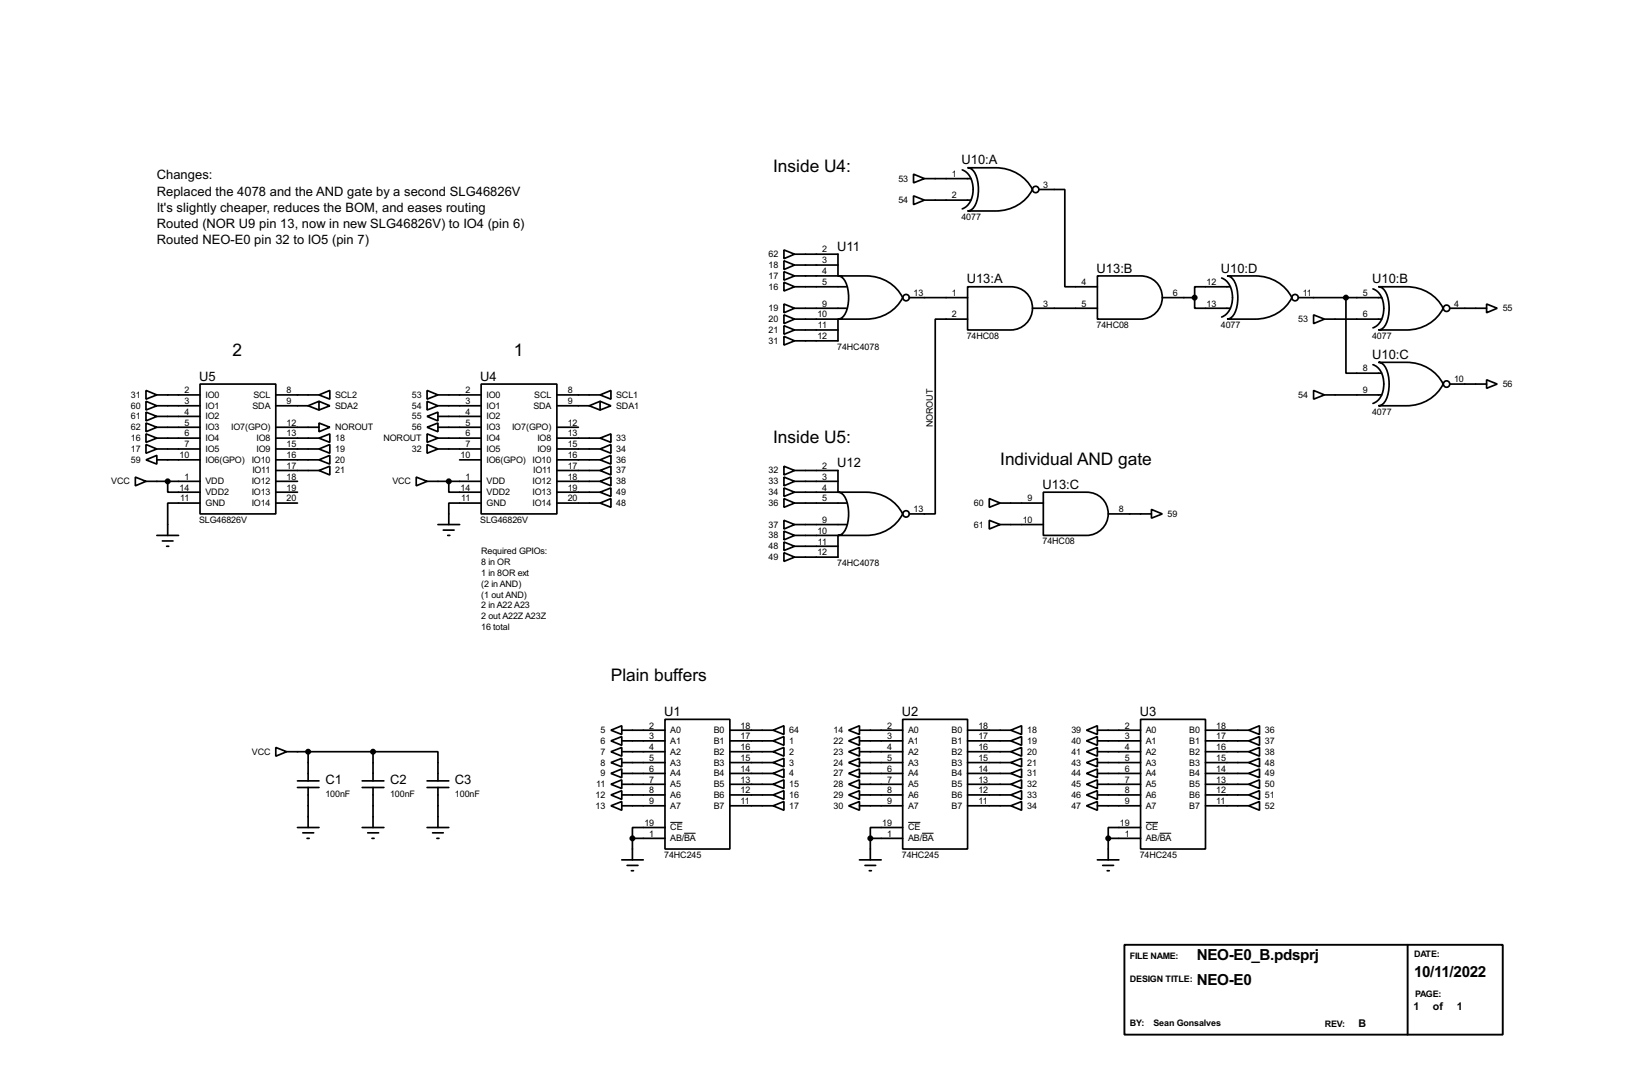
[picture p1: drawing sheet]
<svg xmlns="http://www.w3.org/2000/svg" width="383mm" height="256mm" viewBox="0 0 383 256" stroke-linecap="round" stroke-linejoin="round" font-family="sans-serif">
<g fill="none" stroke="#000" stroke-width=".4">
<path d="M226.1 39.9a5.1 5.1 0 0 1 2.4 6.2 4 4 0 0 1-2.4 3M227.4 39.4h6.6a9.6 9.6 0 0 1 8.6 5.1 9.5 9.5 0 0 1-8.6 5.1h-6.6a3.2 3.2 0 0 0 2.3-3.2 7.8 7.8 0 0 0-1.3-6.6zM184.2 58.7l2.5 1-2.5 1.1zM186.7 59.7h10.2v5.1h-10.2M214.7 40.9l2.5 1.1-2.5 1zM214.7 46l2.5 1-2.5 1.1zM217.2 42h10.9M217.2 47h10.9M244.1 44.5h6.1v22.9h7.7M184.2 63.8l2.5 1-2.5 1zM184.2 66.3l2.5 1.1-2.5 1zM184.2 61.3l2.5 1-2.5 1z"/>
<path d="M184.2 71.4l2.5 1-2.5 1.1zM184.2 74l2.5 1-2.5 1zM184.2 76.5l2.5 1-2.5 1zM184.2 79l2.5 1.1-2.5 1zM186.7 72.4h12.2M186.7 75h10.2v5.1h-10.2M186.7 62.3h10.2M186.7 67.4h12.2M186.7 77.5h10.2M196.9 64.8h6.6a9.5 9.5 0 0 1 8.6 5.1 9.4 9.4 0 0 1-8.6 5.1h-6.6a3.2 3.2 0 0 0 2.3-3.2 7.9 7.9 0 0 0-1.3-6.6zM213.7 69.9h13.7M227.4 67.4h10.1a5.1 5.1 0 0 1 5.1 5 5.1 5.1 0 0 1-5.1 5.1h-10.1z"/>
<path d="M227.4 75h-7.6v45.7h-6.1M242.6 72.4h15.3M257.9 64.8h10.1a5.1 5.1 0 0 1 5.1 5.1 5.1 5.1 0 0 1-5.1 5.1h-10.1zM273.1 69.9h7.6M280.7 69.9v2.5h8.4M287.1 65.3a5.1 5.1 0 0 1 2.3 6.2 4 4 0 0 1-2.3 3M288.3 64.8h6.6a9.5 9.5 0 0 1 8.7 5.1 9.5 9.5 0 0 1-8.7 5.1h-6.6a3.2 3.2 0 0 0 2.4-3.2 7.8 7.8 0 0 0-1.3-6.6zM289.1 67.4h-8.4v2.5M305.1 69.9h19.6M308.7 74l2.5 1-2.5 1zM311.2 75h13.5M316.3 69.9v17.8h8.4"/>
<path d="M322.6 67.9a5.1 5.1 0 0 1 2.4 6.1 3.9 3.9 0 0 1-2.4 3M323.9 67.4h6.6a9.4 9.4 0 0 1 8.6 5 9.5 9.5 0 0 1-8.6 5.1h-6.6a3.2 3.2 0 0 0 2.3-3.1 7.8 7.8 0 0 0-1.3-6.6zM340.7 72.4h8.6M349.3 71.4l2.5 1-2.5 1.1zM34.3 94.3l2.6 1-2.6 1zM34.3 96.8l2.6 1-2.6 1.1zM34.3 91.7l2.6 1.1-2.6 1zM34.3 99.4l2.6 1-2.6 1zM36.9 92.8h10.1M36.9 95.3h10.1M36.9 97.8h10.1M47 90.2h17.8v30.5h-17.8z"/>
<path d="M64.8 92.8h10.2M64.8 95.3h7.6M72.4 95.3l2.6 1M75 92.8l2.5-1.1v2.1zM75 94.3l2.5 1-2.5 1zM75 99.4l2.5 1-2.5 1zM75 94.3l-2.6 1M100.4 91.7l2.5 1.1-2.5 1zM100.4 94.3l2.5 1-2.5 1zM100.4 97.8l2.5-1v2.1zM102.9 92.8h10.2M102.9 95.3h10.2"/>
<path d="M102.9 97.8h10.2M113.1 90.2h17.8v30.5h-17.8zM130.9 92.8h10.1M130.9 95.3h7.6M138.5 95.3l2.5 1M141 92.8l2.6-1.1v2.1zM141 94.3l2.6 1-2.6 1zM141 94.3l-2.5 1M308.7 91.7l2.5 1.1-2.5 1zM311.2 92.8h13.5M322.6 85.7a5.1 5.1 0 0 1 2.4 6.1 3.8 3.8 0 0 1-2.4 3M323.9 85.1h6.6a9.5 9.5 0 0 1 8.6 5.1 9.5 9.5 0 0 1-8.6 5.1h-6.6a3.2 3.2 0 0 0 2.3-3.1 7.9 7.9 0 0 0-1.3-6.7z"/>
<path d="M340.7 90.2h8.6M349.3 89.2l2.5 1-2.5 1zM31.8 112.1l2.5 1-2.5 1zM34.3 108l2.6-1v2zM34.3 104.4l2.6 1.1-2.6 1zM34.3 101.9l2.6 1-2.6 1zM34.3 113.1h12.7M36.9 100.4h10.1M36.9 105.5h10.1M36.9 102.9h10.1M36.9 108h10.1M39.4 113.1v2.5h7.6"/>
<path d="M47 118.2h-7.6v7.6M64.8 118.2h5.1M64.8 110.5h10.2M64.8 113.1h5.1M64.8 115.6h5.1M64.8 100.4h10.2M64.8 105.5h10.2M64.8 102.9h10.2M64.8 108h10.2M75 102.9l2.5-1v2zM75 105.5l2.5-1.1v2.1zM75 108l2.5-1v2z"/>
<path d="M75 110.5l2.5-1v2.1zM97.8 112.1l2.6 1-2.6 1zM100.4 100.4l2.5-1v2zM100.4 104.4l2.5 1.1-2.5 1zM100.4 101.9l2.5 1-2.5 1zM100.4 113.1h12.7M102.9 100.4h10.2M102.9 105.5h10.2M102.9 102.9h10.2M105.5 113.1v2.5h7.6M108 108h5.1M113.1 118.2h-7.6v5"/>
<path d="M130.9 118.2h10.1M130.9 110.5h10.1M130.9 113.1h10.1M130.9 115.6h10.1M130.9 100.4h5M130.9 105.5h10.1M130.9 102.9h10.1M130.9 108h10.1M141 102.9l2.6-1v2zM141 105.5l2.6-1.1v2.1zM141 108l2.6-1v2zM141 110.5l2.6-1v2.1z"/>
<path d="M141 113.1l2.6-1v2zM141 118.2l2.6-1.1v2.1zM141 115.6l2.6-1v2zM184.2 109.5l2.5 1-2.5 1.1zM184.2 112.1l2.5 1-2.5 1zM184.2 114.6l2.5 1-2.5 1zM184.2 117.1l2.5 1.1-2.5 1zM186.7 118.2h12.2M186.7 110.5h10.2v5.1h-10.2M186.7 113.1h10.2M196.9 115.6h6.6a9.5 9.5 0 0 1 8.6 5.1 9.4 9.4 0 0 1-8.6 5.1h-6.6a3.2 3.2 0 0 0 2.3-3.2 7.9 7.9 0 0 0-1.3-6.6zM232.5 117.1l2.5 1.1-2.5 1z"/>
<path d="M235 118.2h10.2M245.2 115.6h10.1a5.1 5.1 0 0 1 5.1 5.1 5.1 5.1 0 0 1-5.1 5.1h-10.1zM270.6 119.7l2.5 1-2.5 1zM36.9 125.8h5.1M38.2 127.1h2.5M39.2 128.3h.5M102.9 123.2h5.1M104.2 124.5h2.5M105.2 125.8h.5M184.2 122.2l2.5 1-2.5 1.1zM184.2 124.8l2.5 1-2.5 1zM184.2 127.3l2.5 1-2.5 1z"/>
<path d="M184.2 129.8l2.5 1.1-2.5 1zM186.7 123.2h12.2M186.7 125.8h10.2v5.1h-10.2M186.7 128.3h10.2M232.5 122.2l2.5 1-2.5 1.1zM235 123.2h10.2M260.4 120.7h10.2M64.8 175.6l2.6 1-2.6 1zM67.4 176.6h20.3M72.4 176.6v6.8M87.7 176.6h15.2v6.8M87.7 176.6v6.8"/>
<path d="M143.6 171.5l2.5-1v2zM143.6 174l2.5-1v2.1zM143.6 176.6l2.5-1v2zM143.6 179.1l2.5-1v2zM146.1 171.5h10.2M146.1 174h10.2M146.1 176.6h10.2M146.1 179.1h10.2M156.3 169h15.2v30.4h-15.2zM171.5 171.5h10.2M171.5 174h10.2M171.5 176.6h10.2"/>
<path d="M171.5 179.1h10.2M181.7 171.5l2.5-1v2zM181.7 174l2.5-1v2.1zM181.7 176.6l2.5-1v2zM181.7 179.1l2.5-1v2zM199.4 171.5l2.6-1v2zM199.4 174l2.6-1v2.1zM199.4 176.6l2.6-1v2zM199.4 179.1l2.6-1v2zM202 171.5h10.1M202 174h10.1M202 176.6h10.1"/>
<path d="M202 179.1h10.1M212.1 169h15.3v30.4h-15.3zM227.4 171.5h10.1M227.4 174h10.1M227.4 176.6h10.1M227.4 179.1h10.1M237.5 171.5l2.6-1v2zM237.5 174l2.6-1v2.1zM237.5 176.6l2.6-1v2zM237.5 179.1l2.6-1v2zM255.3 171.5l2.6-1v2zM255.3 174l2.6-1v2.1z"/>
<path d="M255.3 176.6l2.6-1v2zM255.3 179.1l2.6-1v2zM257.9 171.5h10.1M257.9 174h10.1M257.9 176.6h10.1M257.9 179.1h10.1M268 169h15.3v30.4h-15.3zM283.3 171.5h10.1M283.3 174h10.1M283.3 176.6h10.1M283.3 179.1h10.1M293.4 171.5l2.6-1v2z"/>
<path d="M293.4 174l2.6-1v2.1zM293.4 176.6l2.6-1v2zM293.4 179.1l2.6-1v2zM69.9 185h5.1M69.9 183.4h5.1M69.9 194.4h5.1M71.2 195.6h2.5M72.2 196.9h.5M72.4 185v9.4M85.1 185h5.1M85.1 183.4h5.1M85.1 194.4h5.1"/>
<path d="M86.4 195.6h2.6M87.4 196.9h.5M87.7 185v9.4M100.4 185h5.1M100.4 183.4h5.1M100.4 194.4h5.1M101.7 195.6h2.5M102.7 196.9h.5M102.9 185v9.4M143.6 181.7l2.5-1.1v2.1zM143.6 184.2l2.5-1v2zM143.6 186.7l2.5-1v2.1z"/>
<path d="M143.6 189.3l2.5-1v2zM146.1 181.7h10.2M146.1 184.2h10.2M146.1 186.7h10.2M146.1 189.3h10.2M148.6 196.9v5.1M148.6 196.9h7.7M156.3 194.4h-7.7v2.5M171.5 181.7h10.2M171.5 184.2h10.2M171.5 186.7h10.2M171.5 189.3h10.2"/>
<path d="M181.7 181.7l2.5-1.1v2.1zM181.7 184.2l2.5-1v2zM181.7 186.7l2.5-1v2.1zM181.7 189.3l2.5-1v2zM199.4 181.7l2.6-1.1v2.1zM199.4 184.2l2.6-1v2zM199.4 186.7l2.6-1v2.1zM199.4 189.3l2.6-1v2zM202 181.7h10.1M202 184.2h10.1M202 186.7h10.1M202 189.3h10.1"/>
<path d="M204.5 196.9h7.6M204.5 196.9v5.1M212.1 194.4h-7.6v2.5M227.4 181.7h10.1M227.4 184.2h10.1M227.4 186.7h10.1M227.4 189.3h10.1M237.5 181.7l2.6-1.1v2.1zM237.5 184.2l2.6-1v2zM237.5 186.7l2.6-1v2.1zM237.5 189.3l2.6-1v2zM255.3 181.7l2.6-1.1v2.1z"/>
<path d="M255.3 184.2l2.6-1v2zM255.3 186.7l2.6-1v2.1zM255.3 189.3l2.6-1v2zM257.9 181.7h10.1M257.9 184.2h10.1M257.9 186.7h10.1M257.9 189.3h10.1M260.4 196.9h7.6M260.4 196.9v5.1M268 194.4h-7.6v2.5M283.3 181.7h10.1M283.3 184.2h10.1"/>
<path d="M283.3 186.7h10.1M283.3 189.3h10.1M293.4 181.7l2.6-1.1v2.1zM293.4 184.2l2.6-1v2zM293.4 186.7l2.6-1v2.1zM293.4 189.3l2.6-1v2zM146.1 202h5.1M147.4 203.3h2.5M148.4 204.5h.5M202 202h5.1M203.3 203.3h2.5M204.3 204.5h.5"/>
<path d="M257.9 202h5M259.1 203.3h2.6M260.2 204.5h.5"/>
<circle cx="243.3" cy="44.5" r=".75"/>
<circle cx="212.9" cy="69.9" r=".75"/>
<circle cx="304.3" cy="69.9" r=".75"/>
<circle cx="339.9" cy="72.4" r=".75"/>
<circle cx="339.9" cy="90.2" r=".75"/>
<circle cx="212.9" cy="120.7" r=".75"/>
</g>
<path d="M264.2 221.9h88.9v21.1h-88.9zM330.8 221.9v21.1" fill="none" stroke="#000" stroke-width=".45"/>
<g fill="#000" stroke="#000" stroke-width=".4">
<circle cx="280.7" cy="69.9" r=".5"/>
<circle cx="316.2" cy="69.9" r=".5"/>
<circle cx="39.4" cy="113.1" r=".5"/>
<circle cx="105.4" cy="113.1" r=".5"/>
<circle cx="72.4" cy="176.6" r=".5"/>
<circle cx="87.6" cy="176.6" r=".5"/>
<circle cx="148.6" cy="196.9" r=".5"/>
<circle cx="204.5" cy="196.9" r=".5"/>
<circle cx="260.4" cy="196.9" r=".5"/>
</g>
<path d="M157.5 193.2h2.9M160.8 195.7h2.7M213.4 193.2h2.9M216.7 195.7h2.7M269.3 193.2h2.8M272.5 195.7h2.7" fill="none" stroke="#000" stroke-width=".23"/>
<g font-size="4.6">
<text x="181.7" y="40.5">Inside U4:</text>
<text x="54.7" y="83.7">2</text>
<text x="120.7" y="83.7">1</text>
<text x="181.7" y="104">Inside U5:</text>
<text x="235" y="109.1">Individual AND gate</text>
<text x="143.6" y="159.9">Plain buffers</text>
</g>
<g font-size="4">
<text x="281.2" y="225.5">NEO-E0_B.pdsprj</text>
<text x="281.2" y="231.3">NEO-E0</text>
<text x="332.3" y="229.6">10/11/2022</text>
</g>
<g font-size="3.4">
<text x="225.9" y="38.6">U10:A</text>
<text x="36.9" y="42.2">Changes:</text>
<text x="36.9" y="45.9">Replaced the 4078 and the AND gate by a second SLG46826V</text>
<text x="36.9" y="49.7">It's slightly cheaper, reduces the BOM, and eases routing</text>
<text x="36.9" y="53.6">Routed (NOR U9 pin 13, now in new SLG46826V) to IO4 (pin 6)</text>
<text x="36.9" y="57.4">Routed NEO-E0 pin 32 to IO5 (pin 7)</text>
<text x="196.7" y="58.9">U11</text>
<text x="257.7" y="64">U13:B</text>
<text x="286.9" y="64">U10:D</text>
<text x="227.2" y="66.6">U13:A</text>
<text x="322.4" y="66.6">U10:B</text>
<text x="46.8" y="89.4">U5</text>
<text x="112.9" y="89.4">U4</text>
<text x="322.4" y="84.3">U10:C</text>
<text x="196.7" y="109.7">U12</text>
<text x="245" y="114.8">U13:C</text>
<text x="156.1" y="168.2">U1</text>
<text x="211.9" y="168.2">U2</text>
<text x="267.8" y="168.2">U3</text>
<text x="76.5" y="184.2">C1</text>
<text x="91.7" y="184.2">C2</text>
<text x="106.9" y="184.2">C3</text>
</g>
<g font-size="2.8">
<text x="332.1" y="237.3">1</text>
<text x="336.7" y="237.3">of</text>
<text x="342.3" y="237.3">1</text>
<text x="319.2" y="241.3">B</text>
</g>
<g font-size="2.4">
<text x="223.7" y="41.6">1</text>
<text x="211.1" y="42.7">53</text>
<text x="211.1" y="47.7">54</text>
<text x="223.7" y="46.6">2</text>
<text x="245.2" y="44.1">3</text>
<text x="225.9" y="51.6">4077</text>
<text x="193.2" y="59.3">2</text>
<text x="180.6" y="65.5">17</text>
<text x="180.6" y="62.9">18</text>
<text x="180.6" y="60.4">62</text>
<text x="193.2" y="61.9">3</text>
<text x="193.2" y="64.4">4</text>
<text x="180.6" y="68.1">16</text>
<text x="193.2" y="67">5</text>
<text x="193.2" y="72">9</text>
<text x="214.7" y="69.5">13</text>
<text x="223.7" y="69.5">1</text>
<text x="245.2" y="72">3</text>
<text x="254.2" y="67">4</text>
<text x="254.2" y="72">5</text>
<text x="275.6" y="69.5">6</text>
<text x="283.5" y="67">12</text>
<text x="283.5" y="72">13</text>
<text x="306.1" y="69.5">11</text>
<text x="320.2" y="69.5">5</text>
<text x="341.7" y="72">4</text>
<text x="180.6" y="73.1">19</text>
<text x="180.6" y="75.6">20</text>
<text x="192.1" y="74.6">10</text>
<text x="192.2" y="77.1">11</text>
<text x="223.7" y="74.6">2</text>
<text x="257.7" y="77.1">74HC08</text>
<text x="286.9" y="77.1">4077</text>
<text x="305.1" y="75.6">53</text>
<text x="320.2" y="74.6">6</text>
<text x="353.1" y="73.1">55</text>
<text x="180.6" y="78.2">21</text>
<text x="180.6" y="80.8">31</text>
<text x="192.1" y="79.7">12</text>
<text x="196.7" y="82.2">74HC4078</text>
<text x="227.2" y="79.6">74HC08</text>
<text x="322.4" y="79.6">4077</text>
<text x="320.2" y="87.3">8</text>
<text x="341.7" y="89.8">10</text>
<text x="30.8" y="93.5">31</text>
<text x="43.4" y="92.4">2</text>
<text x="43.4" y="94.9">3</text>
<text x="48.3" y="93.5">IO0</text>
<text x="59.6" y="93.5">SCL</text>
<text x="67.4" y="92.4">8</text>
<text x="67.4" y="94.9">9</text>
<text x="78.8" y="93.5">SCL2</text>
<text x="96.8" y="93.5">53</text>
<text x="109.4" y="92.4">2</text>
<text x="109.4" y="94.9">3</text>
<text x="114.4" y="93.5">IO0</text>
<text x="125.6" y="93.5">SCL</text>
<text x="133.4" y="92.4">8</text>
<text x="133.4" y="94.9">9</text>
<text x="144.8" y="93.5">SCL1</text>
<text x="305.1" y="93.5">54</text>
<text x="320.2" y="92.4">9</text>
<text x="353.1" y="90.9">56</text>
<text x="30.8" y="96">60</text>
<text x="30.8" y="98.5">61</text>
<text x="30.8" y="101.1">62</text>
<text x="43.4" y="97.4">4</text>
<text x="43.4" y="100">5</text>
<text x="48.3" y="96">IO1</text>
<text x="48.3" y="98.5">IO2</text>
<text x="48.3" y="101.1">IO3</text>
<text x="54.4" y="101.1">IO7(GPO)</text>
<text x="59.4" y="96">SDA</text>
<text x="67.4" y="100">12</text>
<text x="78.8" y="96">SDA2</text>
<text x="78.8" y="101.1">NOROUT</text>
<text x="96.8" y="96">54</text>
<text x="96.8" y="98.5">55</text>
<text x="96.8" y="101.1">56</text>
<text x="109.4" y="97.4">4</text>
<text x="109.4" y="100">5</text>
<text x="114.4" y="96">IO1</text>
<text x="114.4" y="98.5">IO2</text>
<text x="114.4" y="101.1">IO3</text>
<text x="120.4" y="101.1">IO7(GPO)</text>
<text x="125.4" y="96">SDA</text>
<text x="133.4" y="100">12</text>
<text x="144.8" y="96">SDA1</text>
<text x="219.2" y="100.3" transform="rotate(-90 219.2 100.3)">NOROUT</text>
<text x="322.4" y="97.4">4077</text>
<text x="30.8" y="106.2">17</text>
<text x="30.8" y="103.6">16</text>
<text x="42.2" y="107.6">10</text>
<text x="43.4" y="102.5">6</text>
<text x="43.4" y="105.1">7</text>
<text x="48.3" y="103.6">IO4</text>
<text x="48.3" y="106.2">IO5</text>
<text x="60.3" y="103.6">IO8</text>
<text x="60.3" y="106.2">IO9</text>
<text x="67.4" y="102.5">13</text>
<text x="67.4" y="105.1">15</text>
<text x="67.4" y="107.6">16</text>
<text x="78.8" y="103.6">18</text>
<text x="78.8" y="106.2">19</text>
<text x="90.1" y="103.6">NOROUT</text>
<text x="96.8" y="106.2">32</text>
<text x="108.2" y="107.6">10</text>
<text x="109.4" y="102.5">6</text>
<text x="109.4" y="105.1">7</text>
<text x="114.4" y="103.6">IO4</text>
<text x="114.4" y="106.2">IO5</text>
<text x="126.3" y="103.6">IO8</text>
<text x="126.3" y="106.2">IO9</text>
<text x="133.4" y="102.5">13</text>
<text x="133.4" y="105.1">15</text>
<text x="133.4" y="107.6">16</text>
<text x="144.8" y="103.6">33</text>
<text x="144.8" y="106.2">34</text>
<text x="26.1" y="113.8">VCC</text>
<text x="30.8" y="108.7">59</text>
<text x="43.4" y="112.7">1</text>
<text x="48.3" y="113.8">VDD</text>
<text x="48.3" y="108.7">IO6(GPO)</text>
<text x="59.2" y="108.7">IO10</text>
<text x="59.2" y="113.8">IO12</text>
<text x="59.3" y="111.2">IO11</text>
<text x="67.4" y="110.1">17</text>
<text x="67.4" y="112.7">18</text>
<text x="78.8" y="108.7">20</text>
<text x="78.8" y="111.2">21</text>
<text x="92.2" y="113.8">VCC</text>
<text x="109.4" y="112.7">1</text>
<text x="114.4" y="113.8">VDD</text>
<text x="114.4" y="108.7">IO6(GPO) IO10</text>
<text x="125.2" y="113.8">IO12</text>
<text x="125.3" y="111.2">IO11</text>
<text x="133.4" y="110.1">17</text>
<text x="133.4" y="112.7">18</text>
<text x="144.8" y="108.7">36</text>
<text x="144.8" y="111.2">37</text>
<text x="144.8" y="113.8">38</text>
<text x="180.6" y="111.2">32</text>
<text x="180.6" y="113.8">33</text>
<text x="193.2" y="110.1">2</text>
<text x="193.2" y="112.7">3</text>
<text x="42.2" y="115.2">14</text>
<text x="42.4" y="117.8">11</text>
<text x="48.3" y="118.9">GND</text>
<text x="48.3" y="116.3">VDD2</text>
<text x="59.2" y="116.3">IO13</text>
<text x="59.2" y="118.9">IO14</text>
<text x="67.4" y="115.2">19</text>
<text x="67.4" y="117.8">20</text>
<text x="108.2" y="115.2">14</text>
<text x="108.4" y="117.8">11</text>
<text x="114.4" y="118.9">GND</text>
<text x="114.4" y="116.3">VDD2</text>
<text x="125.2" y="116.3">IO13</text>
<text x="125.2" y="118.9">IO14</text>
<text x="133.4" y="115.2">19</text>
<text x="133.4" y="117.8">20</text>
<text x="144.8" y="118.9">48</text>
<text x="144.8" y="116.3">49</text>
<text x="180.6" y="116.3">34</text>
<text x="180.6" y="118.9">36</text>
<text x="193.2" y="115.2">4</text>
<text x="193.2" y="117.8">5</text>
<text x="228.9" y="118.9">60</text>
<text x="241.5" y="117.8">9</text>
<text x="46.8" y="122.8">SLG46826V</text>
<text x="112.9" y="122.8">SLG46826V</text>
<text x="180.6" y="123.9">37</text>
<text x="192.1" y="125.4">10</text>
<text x="193.2" y="122.8">9</text>
<text x="214.7" y="120.3">13</text>
<text x="228.9" y="123.9">61</text>
<text x="240.3" y="122.8">10</text>
<text x="262.9" y="120.3">8</text>
<text x="274.4" y="121.4">59</text>
<text x="113.1" y="130.2">Required GPIOs:</text>
<text x="180.6" y="126.5">38</text>
<text x="180.6" y="129">48</text>
<text x="180.6" y="131.6">49</text>
<text x="192.1" y="130.5">12</text>
<text x="192.2" y="127.9">11</text>
<text x="245" y="127.9">74HC08</text>
<text x="113.1" y="132.8">8 in OR</text>
<text x="113.1" y="135.3">1 in 8OR ext</text>
<text x="113.1" y="137.8">(2 in AND)</text>
<text x="196.7" y="133">74HC4078</text>
<text x="113.1" y="140.4">(1 out AND)</text>
<text x="113.1" y="142.9">2 in A22 A23</text>
<text x="113.1" y="145.5">2 out A22Z A23Z</text>
<text x="113.1" y="148">16 total</text>
<text x="141.1" y="172.2">5</text>
<text x="152.6" y="171.1">2</text>
<text x="152.6" y="173.6">3</text>
<text x="157.5" y="172.2">A0</text>
<text x="167.7" y="172.2">B0</text>
<text x="174" y="171.1">18</text>
<text x="174" y="173.6">17</text>
<text x="185.5" y="172.2">64</text>
<text x="195.9" y="172.2">14</text>
<text x="208.5" y="171.1">2</text>
<text x="208.5" y="173.6">3</text>
<text x="213.4" y="172.2">A0</text>
<text x="223.6" y="172.2">B0</text>
<text x="229.9" y="171.1">18</text>
<text x="229.9" y="173.6">17</text>
<text x="241.4" y="172.2">18</text>
<text x="251.8" y="172.2">39</text>
<text x="264.3" y="171.1">2</text>
<text x="264.3" y="173.6">3</text>
<text x="269.3" y="172.2">A0</text>
<text x="279.5" y="172.2">B0</text>
<text x="285.8" y="171.1">18</text>
<text x="285.8" y="173.6">17</text>
<text x="297.2" y="172.2">36</text>
<text x="59.2" y="177.3">VCC</text>
<text x="141.1" y="174.7">6</text>
<text x="141.1" y="177.3">7</text>
<text x="141.1" y="179.8">8</text>
<text x="152.6" y="176.2">4</text>
<text x="152.6" y="178.7">5</text>
<text x="157.5" y="174.7">A1</text>
<text x="157.5" y="177.3">A2</text>
<text x="157.5" y="179.8">A3</text>
<text x="167.7" y="174.7">B1</text>
<text x="167.7" y="177.3">B2</text>
<text x="167.7" y="179.8">B3</text>
<text x="174" y="176.2">16</text>
<text x="174" y="178.7">15</text>
<text x="185.5" y="174.7">1</text>
<text x="185.5" y="177.3">2</text>
<text x="185.5" y="179.8">3</text>
<text x="195.9" y="174.7">22</text>
<text x="195.9" y="177.3">23</text>
<text x="195.9" y="179.8">24</text>
<text x="208.5" y="176.2">4</text>
<text x="208.5" y="178.7">5</text>
<text x="213.4" y="174.7">A1</text>
<text x="213.4" y="177.3">A2</text>
<text x="213.4" y="179.8">A3</text>
<text x="223.6" y="174.7">B1</text>
<text x="223.6" y="177.3">B2</text>
<text x="223.6" y="179.8">B3</text>
<text x="229.9" y="176.2">16</text>
<text x="229.9" y="178.7">15</text>
<text x="241.4" y="174.7">19</text>
<text x="241.4" y="177.3">20</text>
<text x="241.4" y="179.8">21</text>
<text x="251.8" y="174.7">40</text>
<text x="251.8" y="177.3">41</text>
<text x="251.8" y="179.8">43</text>
<text x="264.3" y="176.2">4</text>
<text x="264.3" y="178.7">5</text>
<text x="269.3" y="174.7">A1</text>
<text x="269.3" y="177.3">A2</text>
<text x="269.3" y="179.8">A3</text>
<text x="279.5" y="174.7">B1</text>
<text x="279.5" y="177.3">B2</text>
<text x="279.5" y="179.8">B3</text>
<text x="285.8" y="176.2">16</text>
<text x="285.8" y="178.7">15</text>
<text x="297.2" y="174.7">37</text>
<text x="297.2" y="177.3">38</text>
<text x="297.2" y="179.8">48</text>
<text x="140.1" y="184.9">11</text>
<text x="141.1" y="182.4">9</text>
<text x="152.6" y="181.3">6</text>
<text x="152.6" y="183.8">7</text>
<text x="157.5" y="182.4">A4</text>
<text x="157.5" y="184.9">A5</text>
<text x="167.7" y="182.4">B4</text>
<text x="167.7" y="184.9">B5</text>
<text x="174" y="181.3">14</text>
<text x="174" y="183.8">13</text>
<text x="185.5" y="182.4">4</text>
<text x="185.5" y="184.9">15</text>
<text x="195.9" y="182.4">27</text>
<text x="195.9" y="184.9">28</text>
<text x="208.5" y="181.3">6</text>
<text x="208.5" y="183.8">7</text>
<text x="213.4" y="182.4">A4</text>
<text x="213.4" y="184.9">A5</text>
<text x="223.6" y="182.4">B4</text>
<text x="223.6" y="184.9">B5</text>
<text x="229.9" y="181.3">14</text>
<text x="229.9" y="183.8">13</text>
<text x="241.4" y="182.4">31</text>
<text x="241.4" y="184.9">32</text>
<text x="251.8" y="182.4">44</text>
<text x="251.8" y="184.9">45</text>
<text x="264.3" y="181.3">6</text>
<text x="264.3" y="183.8">7</text>
<text x="269.3" y="182.4">A4</text>
<text x="269.3" y="184.9">A5</text>
<text x="279.5" y="182.4">B4</text>
<text x="279.5" y="184.9">B5</text>
<text x="285.8" y="181.3">14</text>
<text x="285.8" y="183.8">13</text>
<text x="297.2" y="182.4">49</text>
<text x="297.2" y="184.9">50</text>
<text x="76.5" y="187.2">100nF</text>
<text x="91.7" y="187.2">100nF</text>
<text x="106.9" y="187.2">100nF</text>
<text x="140" y="187.4">12</text>
<text x="140" y="190">13</text>
<text x="152.6" y="186.3">8</text>
<text x="152.6" y="188.9">9</text>
<text x="157.5" y="187.4">A6</text>
<text x="157.5" y="190">A7</text>
<text x="167.7" y="187.4">B6</text>
<text x="167.7" y="190">B7</text>
<text x="174" y="186.3">12</text>
<text x="174" y="188.9">11</text>
<text x="185.5" y="187.4">16</text>
<text x="185.5" y="190">17</text>
<text x="195.9" y="187.4">29</text>
<text x="195.9" y="190">30</text>
<text x="208.5" y="186.3">8</text>
<text x="208.5" y="188.9">9</text>
<text x="213.4" y="187.4">A6</text>
<text x="213.4" y="190">A7</text>
<text x="223.6" y="187.4">B6</text>
<text x="223.6" y="190">B7</text>
<text x="229.9" y="186.3">12</text>
<text x="229.9" y="188.9">11</text>
<text x="241.4" y="187.4">33</text>
<text x="241.4" y="190">34</text>
<text x="251.8" y="187.4">46</text>
<text x="251.8" y="190">47</text>
<text x="264.3" y="186.3">8</text>
<text x="264.3" y="188.9">9</text>
<text x="269.3" y="187.4">A6</text>
<text x="269.3" y="190">A7</text>
<text x="279.5" y="187.4">B6</text>
<text x="279.5" y="190">B7</text>
<text x="285.8" y="186.3">12</text>
<text x="285.8" y="188.9">11</text>
<text x="297.2" y="187.4">51</text>
<text x="297.2" y="190">52</text>
<text x="151.4" y="194">19</text>
<text x="152.6" y="196.5">1</text>
<text x="157.5" y="195.1">CE</text>
<text x="157.5" y="197.6">AB/BA</text>
<text x="207.3" y="194">19</text>
<text x="208.5" y="196.5">1</text>
<text x="213.4" y="195.1">CE</text>
<text x="213.4" y="197.6">AB/BA</text>
<text x="263.2" y="194">19</text>
<text x="264.3" y="196.5">1</text>
<text x="269.3" y="195.1">CE</text>
<text x="269.3" y="197.6">AB/BA</text>
<text x="156.1" y="201.5">74HC245</text>
<text x="211.9" y="201.5">74HC245</text>
<text x="267.8" y="201.5">74HC245</text>
<text x="265.5" y="225.3">FILE NAME:</text>
<text x="332.3" y="224.8">DATE:</text>
<text x="265.5" y="230.8">DESIGN TITLE:</text>
<text x="332.5" y="234.2">PAGE:</text>
<text x="265.5" y="241.1">BY:</text>
<text x="271.1" y="241.1">Sean Gonsalves</text>
<text x="311.3" y="241.2">REV:</text>
</g>
</svg>
